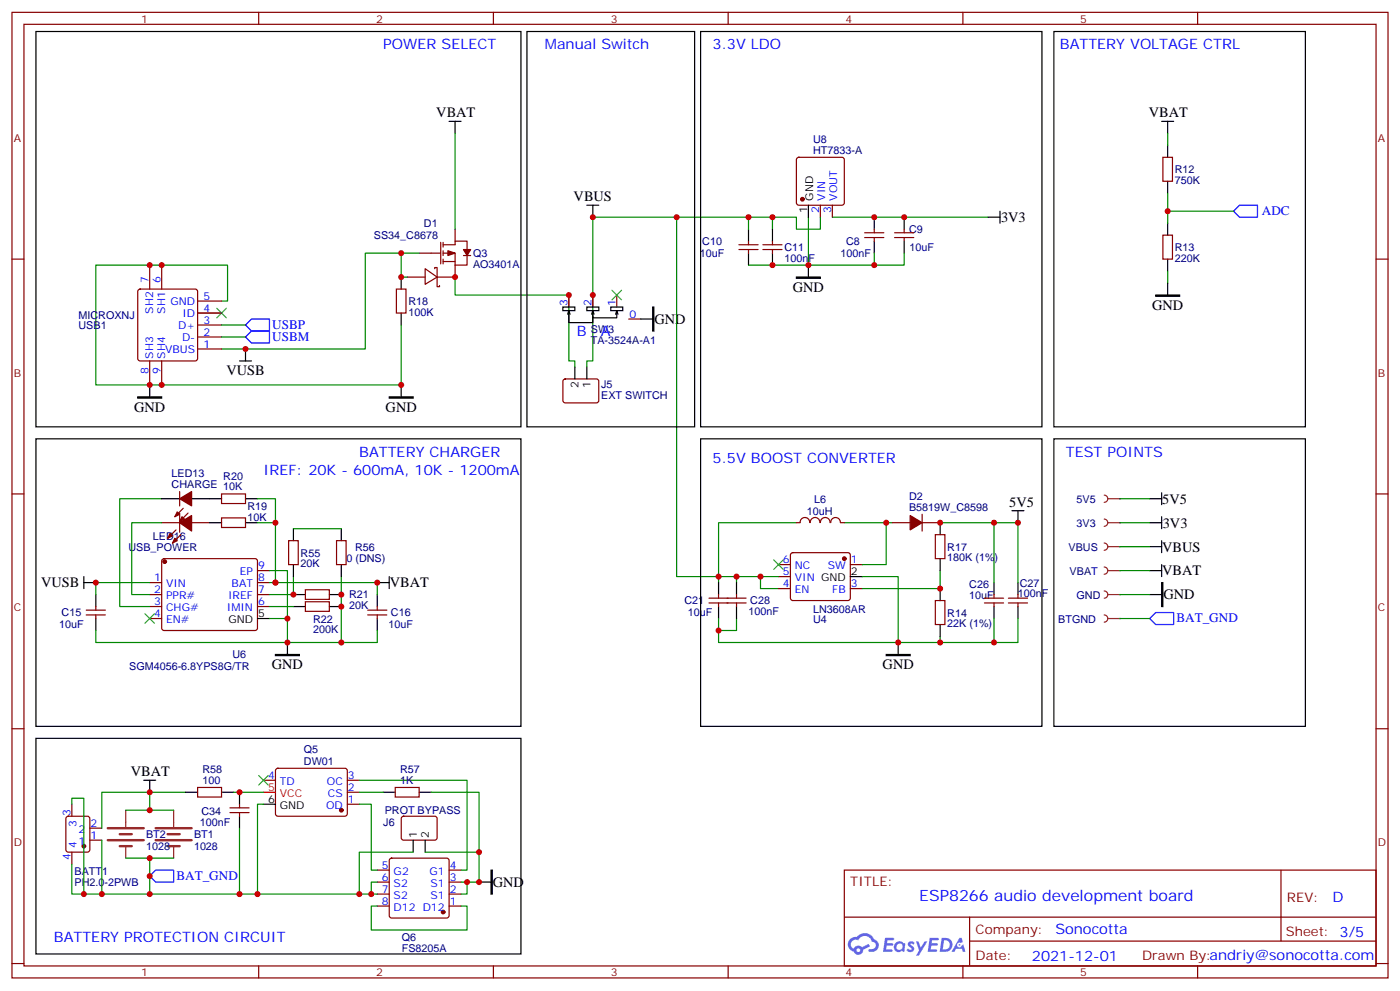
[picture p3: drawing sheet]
<svg xmlns="http://www.w3.org/2000/svg" width="412mm" height="292mm" viewBox="0 0 412 292" stroke-linecap="round" stroke-linejoin="round" font-family="sans-serif">
<g fill="none" stroke="#870000" stroke-width=".35">
<path d="M3.5 3.6h405.4v284.4h-405.4zM7.1 7.2h398.2v277.2h-398.2zM76.2 3.6v3.6M145.3 3.6v3.6M214.5 3.6v3.6M283.6 3.6v3.6M352.8 3.6v3.6M3.5 76.3h3.6M405.3 76.3h3.6M3.5 145.5h3.6M405.3 145.5h3.6M3.5 214.6h3.6"/>
<path d="M405.3 214.6h3.6M248.7 256.2h156.6v28.2h-156.6zM377.3 256.2v20.9M248.7 270.1h156.5M285.6 277.1h119.6M285.6 270.1v14.1M3.5 283.7h3.6M76.2 284.4v3.6M145.3 284.4v3.6M214.5 284.4v3.6M283.6 284.4v3.6M352.8 284.4v3.6"/>
<path d="M405.3 283.7h3.6"/>
</g>
<g fill="#5487ff">
<path d="M267.7 277.4a1.22 1.22 0 0 1 1.7 .3l-.4 .5a.47 .47 0 0 0-.3-.4 .47 .47 0 0 0-.5 .2l.1 .3a1.14 1.14 0 0 1 .8 1.7 1.14 1.14 0 0 1-1.9 0l-.2-.2 .5-.5 .7 .4a.29 .29 0 0 0 .3-.3 .29 .29 0 0 0-.2-.3 1.04 1.04 0 0 1-.6-1.7z"/>
<path d="M260.7 276.2h2.4l.3 .1-.2 .5-1.8 .1-.1 .9h1.5l.3 .3-.3 .4h-1.6l-.2 1.1h1.7l.2 .3-.2 .4h-2.6z"/>
<path d="M273.8 276.2h2.4l.3 .1-.1 .5-1.8 .1-.2 .9h1.6l.3 .3-.4 .4h-1.6l-.1 1.1h1.7l.2 .3-.2 .4h-2.6z"/>
<path d="M282.6 276.2h.7l.3 1.2-.6 .3a.69 .69 0 0 0-1 .3 .69 .69 0 0 0 .4 1 .69 .69 0 0 0 .9-.7l.5-.2 .6 2.2h-.8l-.2-.9h-1.8l-.5 .9h-.8z"/>
<path d="M269.8 277.2h.8l.6 1.9 1.1-1.9h.9l-2.6 4.2h-.8l.9-1.5z"/>
<path d="M277.4 276.2l-.6 4.1h1.3a2.11 2.11 0 0 0 2.5-2.1 2.11 2.11 0 0 0-2.5-2zM278.1 276.9a1.39 1.39 0 0 1 1.7 1.4 1.39 1.39 0 0 1-1.8 1.3h-.3z"/>
<path d="M263.7 277.8a1.54 1.54 0 0 0-.1 2.1 1.54 1.54 0 0 0 2.2 .2l.6 .2 .3-2.3-.2-.2-.4-.1a1.49 1.49 0 0 0-2.4 .1zM264 278.8a.94 .94 0 0 1 1.8 0 .94 .94 0 0 1-1.8 0z"/>
<path d="M250.4 276.5a2.18 2.18 0 0 0 1.1 3.7 1.44 1.44 0 0 0 1.6 1 1.44 1.44 0 0 0 1.2-1.5l2-1-.5-.8-1.9 1a1.47 1.47 0 0 0-2.4 .5 1.39 1.39 0 0 1-.7-2 1.39 1.39 0 0 1 2-.5 2.12 2.12 0 0 1 2.2-1.3 2.12 2.12 0 0 1 1.9 1.7 1.14 1.14 0 0 1 1.1 1.4 1.14 1.14 0 0 1-1.7 .8 .43 .43 0 0 0-.5 .3 .43 .43 0 0 0 .4 .5 1.98 1.98 0 0 0 2.5-1.2 1.98 1.98 0 0 0-1.2-2.5 3.1 3.1 0 0 0-5.3-.7l-.9 .1zM252.3 279.8a.55 .55 0 0 1 1.1 0 .55 .55 0 0 1-1.1 0z"/>
<circle cx="282.6" cy="278.3" r=".26"/>
</g>
<g fill="none" stroke="#000" stroke-width=".35">
<path d="M10.6 9.3h142.9v116.4h-142.9zM155.2 9.3h49.4v116.4h-49.4zM206.4 9.3h100.5v116.4h-100.5zM310.4 9.3h74.1v116.4h-74.1zM132.3 35.7h3.5M134.1 35.7v3.6M342.2 35.7h3.5M344 35.7v3.6M344 42.8v3.5M344 53.4v3.5M172.9 60.4h3.5M174.6 60.4v3.6"/>
<path d="M220.5 67.5v3.5M220.5 74.5v3.6M227.5 67.5v3.5M227.5 74.5v3.6M238.1 60.4v3.6M238.1 78.1v3.5M257.5 64v3.5M257.5 71v3.5M266.3 64v3.5M266.3 71v3.5M291 64h3.6M294.6 62.2v3.5"/>
<path d="M344 65.7v3.6M344 76.3v3.5M118.2 81.6v3.5M118.2 92.2v3.5M165.8 90.4h3.5v1.1h-3.5zM167.6 91.5v3.5h7v-1.8M167.6 91.5l-.4 1M167.6 91.5l.3 1M172.9 90.4h3.5v1.1h-3.5zM174.6 91.5v2.1h7.1v-2.1M174.6 91.5l-.3 1M174.6 91.5l.4 1"/>
<path d="M179.9 90.4h3.5v1.1h-3.5zM181.7 91.5l-.4 1M181.7 91.5l.3 1M188.7 93.9h3.6M344 83.4v3.5M44.1 113.3v3.6M70.6 106.3h3.5M72.3 102.8v3.5M118.2 113.3v3.6M169.3 108.1v3.5M172.9 108.1v3.5M10.6 129.2h142.9v84.7h-142.9z"/>
<path d="M206.4 129.2h100.5v84.7h-100.5zM310.4 129.2h74.1v84.7h-74.1zM47.6 146.9h5.3M56.4 146.9h8.9M61.7 153.9h3.6M72.3 146.9h3.5M72.3 153.9h3.5M86.4 155.7v3.5M100.5 155.7v3.5M276.9 153.9v3.5M298.1 150.4h3.5M299.9 150.4v3.5"/>
<path d="M24.7 171.6h3.5M24.7 169.8v3.5M28.2 175.1v3.5M86.4 175.1h3.6M86.4 178.6h3.6M86.4 166.3v3.5M97 175.1h3.5M97 178.6h3.5M100.5 166.3v3.5M111.1 171.6h3.6M111.1 175.1v3.5M114.7 169.8v3.5"/>
<path d="M211.7 171.6v3.5M211.7 178.6v3.5M217 171.6v3.5M217 178.6v3.5M250.5 169.8h3.5M276.9 164.5v3.5M276.9 173.3v3.5M292.8 171.6v3.5M292.8 178.6v3.5M299.9 171.6v3.5M299.9 178.6v3.5M28.2 182.1v3.6"/>
<path d="M75.8 182.1h3.6M84.7 189.2v3.5M111.1 182.1v3.6M264.6 189.2v3.5M276.9 183.9v3.5M10.6 217.4h142.9v63.5h-142.9zM42.3 229.8h3.6M44.1 229.8v3.5M54.7 233.3h3.5M65.3 233.3h3.5M70.6 233.3v3.5M77.6 236.8h3.5"/>
<path d="M112.9 233.3h3.5M123.5 233.3h3.5M70.6 240.3v3.6M121.7 247.4v3.5M125.2 247.4v3.5M141.1 259.8h3.5"/>
</g>
<g fill="#870000" stroke="#870000" stroke-width=".35">
<path d="M131.9 73.8l2.2 .7-2.2 .7z"/>
<path d="M136.5 73.5h2.1l-1 1.7z"/>
<path d="M50.1 157.1l.7 .7-1.4 .7z"/>
<path d="M51.5 158.5l.7 .7-1.4 .7z"/>
<path d="M52.9 153.9l3.5-2.1v4.6z"/>
<path d="M268.1 151.8l3.5 2.1-3.5 2.1z"/>
<path d="M52.9 146.9l3.5-2.2v4.3z"/>
<path d="M52.2 150.7l.7 .7-1.4 .8z"/>
<path d="M53.6 152.2l.7 .7-1.4 .7z"/>
<circle cx="48.5" cy="165.4" r=".53"/>
<circle cx="236.4" cy="58.7" r=".53"/>
<circle cx="248.7" cy="164.5" r=".53"/>
<circle cx="100.5" cy="238.6" r=".53"/>
<circle cx="130.5" cy="268.6" r=".53"/>
<circle cx="24.7" cy="249.2" r=".53"/>
</g>
<g fill="none" stroke="#870000" stroke-width=".35">
<path d="M234.8 46.5l.5-.2h12.7l.5 .2 .2 .5v12.7l-.2 .5-.5 .2h-12.7l-.5-.2-.2-.5v-12.7zM342.5 46.3h2.9v7.1h-2.9zM44.1 78.1v7M47.6 78.1v7M123.5 74.5h6.3M125.2 79.1l3.6 2.5-3.6 2.1zM128.1 79.1v-.3h.7v2.8M129.8 71.4v6.3M130.5 72.1h3.6v-1.1h3.5v2.5M130.5 74.5h3.6v3.6M130.5 77h3.6M130.5 71.4v1.4"/>
<path d="M130.5 73.8v1.4M130.5 76.3v1.4M134.1 67.5v3.5M134.1 78.1v3.5h-5.3M136.5 75.2h2.1M137.6 75.2v2.9h-3.5M217.7 72.1h5.6M217.7 73.5h5.6M220.5 71v1.1M220.5 73.5v1M224.7 72.1h5.7M224.7 73.5h5.7"/>
<path d="M227.5 71v1.1M227.5 73.5v1M241.7 60.4v3.6M245.2 60.4v3.6M254.7 70h5.6M254.7 68.5h5.6M257.5 67.5v1M257.5 70v1M263.5 70h5.7M263.5 68.5h5.7M266.3 67.5v1M266.3 70v1"/>
<path d="M342.5 69.3h2.9v7h-2.9zM40.8 85.3l.5-.2h16.2l.5 .2 .2 .5v19.8l-.2 .5-.5 .2h-16.2l-.5-.2-.2-.5v-19.8zM58.2 88.7h7.1M58.2 92.2h7.1M58.2 95.7h7.1M58.2 99.2h7.1M116.8 85.1h2.8v7.1h-2.8zM119.9 81.6h5.3M128.8 81.6v2.8h.7v-.3M167.6 86.9v3.5M174.6 86.9v3.5M181.7 86.9v3.5"/>
<path d="M185.2 93.9h3.5M44.1 106.3v7M47.6 106.3v7M58.2 102.8h7.1M166 111.8l.5-.2h9.5l.4 .7-.1 5.9-.6 .4h-9.5l-.4-.7v-5.6zM47.6 153.9h5.3M51.9 156l-2.5 2.5M52.9 144.7v4.3M52.9 151.1v5.6M53.3 157.4l-2.5 2.5M54 149.7l-2.5 2.5M55.4 151.1l-2.5 2.5"/>
<path d="M56.4 153.9h5.3M65.3 145.5h7v2.8h-7zM65.3 152.5h7v2.8h-7zM85 159.2h2.8v7.1h-2.8zM99.1 159.2h2.9v7.1h-2.9zM234.6 153.9h1.1M235.7 153.9a1.41 1.41 0 0 1 1.4-1.5 1.41 1.41 0 0 1 1.4 1.5M238.7 153.9a1.41 1.41 0 0 1 1.4-1.5 1.41 1.41 0 0 1 1.4 1.5M241.7 153.9a1.41 1.41 0 0 1 1.4-1.5 1.41 1.41 0 0 1 1.4 1.5M244.7 153.9a1.41 1.41 0 0 1 1.4-1.5 1.41 1.41 0 0 1 1.4 1.5M247.6 153.9h1.1M262.8 153.9h5.3"/>
<path d="M271.6 151.4v5M271.6 153.9h5.3M275.5 157.4h2.8v7.1h-2.8zM25.4 179.7h5.6M28.2 178.6v1.1M44.1 171.6h3.5M44.1 175.1h3.5M44.1 178.6h3.5M47.9 164.7l.4-.2h26.8l.5 .2 .2 .5v20l-.7 .5-27-.1-.5-.6v-19.8zM75.8 171.6h3.6M75.8 175.1h3.6M75.8 178.6h3.6"/>
<path d="M75.8 168h3.6M90 173.7h7v2.8h-7zM90 177.2h7v2.8h-7zM108.3 179.7h5.6M111.1 178.6v1.1M208.8 177.6h11M208.8 176.1h11M211.7 175.1v1M211.7 177.6v1M217 175.1v1M217 177.6v1M229.3 166.3h3.5"/>
<path d="M229.3 173.3h3.5M229.3 169.8h3.5M233.1 162.9l.4-.2h16.3l.5 .2 .2 .5v12.7l-.3 .5-.4 .2h-16.3l-.5-.2-.2-.5v-12.7zM250.5 166.3h3.5M250.5 173.3h3.5M275.5 176.8h2.8v7.1h-2.8zM290 177.6h5.6M290 176.1h5.6M292.8 175.1v1M292.8 177.6v1M297 177.6h5.7M297 176.1h5.7"/>
<path d="M299.9 175.1v1M299.9 177.6v1M25.4 181.1h5.6M28.2 181.1v1M44.1 182.1h3.5M108.3 181.1h5.6M111.1 181.1v1M21.2 236.8v3.5M58.2 231.9h7.1v2.8h-7.1zM67.7 239.3h5.7M67.7 237.9h5.7M70.6 236.8v1.1"/>
<path d="M70.6 239.3v1M77.6 229.8h3.5M81.4 226.4l.4-.2 20.1 .1 .4 .6-.1 13-.6 .4h-20l-.5-.7v-12.7zM102.3 236.8h3.5M102.3 233.3h3.5M102.3 229.8h3.5M116.4 231.9h7.1v2.8h-7.1zM19.6 240.6l.5-.3h5.7l.6 .5 .1 9.4-.5 .7h-5.9l-.6-.4-.1-9.4zM21.2 250.9v3.6M26.5 247.4h3.5M26.5 243.9h3.5M111.1 259.8h3.6"/>
<path d="M111.1 256.2h3.6M114.9 252.9l.5-.2h16.2l.5 .2 .2 .5v16.2l-.2 .5-.5 .2h-16.2l-.5-.2-.2-.5v-16.2zM118.4 240.6l.5-.3 9.4 .1 .5 .7-.1 5.9-.6 .4-9.5-.1-.4-.6v-5.6zM132.3 259.8h3.5M132.3 256.2h3.5M111.1 266.8h3.6M111.1 263.3h3.6M132.3 266.8h3.5M132.3 263.3h3.5"/>
</g>
<g fill="none" stroke="#008700" stroke-width=".35">
<path d="M134.1 39.3v28.2M344 39.3v3.5M344 56.9v8.8M118.2 74.5v7.1h1.7M123.5 74.5h-15.9v28.3h-42.3M199.3 64v105.8h30M220.5 64v3.5M220.5 78.1h17.6M227.5 67.5v-3.5h-52.9v42.3h-1.7v1.8M227.5 64h7.1v3.5h7.1v-3.5M238.1 64v14.1M245.2 64h45.8"/>
<path d="M257.5 74.5v3.6h-19.4M266.3 74.5v3.6h-8.8M344 79.8v3.6M58.2 92.2h7.1M65.3 88.7h1.7v-10.6h-38.8v35.2h90v-17.6M65.3 99.2h7M65.3 95.7h7M134.1 81.6v5.3h33.5v19.4h1.7v1.8M47.6 153.9h-8.8v21.2h5.3M47.6 146.9h-12.3v31.7h8.8M75.8 153.9h5.3v17.7M75.8 146.9h5.3v7"/>
<path d="M86.4 155.7h14.1M234.6 153.9h-22.9v17.7M248.7 153.9h12.4v12.4h-7.1M261.1 153.9h1.7M276.9 153.9h15.9v17.7M292.8 153.9h7.1v17.7M44.1 171.6h-15.9v3.5M79.4 168h5.3v14.1M79.4 171.6h31.7v3.5M79.4 178.6h7M86.4 169.8v5.3h-7M100.5 169.8v19.4"/>
<path d="M217 169.8v1.8M224 169.8v3.5h5.3M254 169.8h10.6v19.4M276.9 168v5.3h-22.9M28.2 185.7v3.5h82.9v-3.5M79.4 182.1h5.3v7.1M211.7 182.1v7.1h81.1v-7.1M217 182.1v3.6h-5.3M276.9 187.4v1.8M299.9 182.1v7.1h-7.1M21.2 236.8v-1.7h3.5v28.2M37 238.6h14.2"/>
<path d="M44.1 233.3h-14.1v10.6M54.7 233.3h-10.6v5.3M68.8 233.3h8.8M77.6 236.8h-1.8v26.5M105.8 236.8h3.6v19.4h1.7M105.8 229.8h31.8v26.4h-1.8M105.8 233.3h7.1M127 233.3h14.1v26.5h-3.5M21.2 254.5v8.8h22.9M30 247.4v15.9M37 252.7h14.2M44.1 252.7v10.6h65.3"/>
<path d="M70.6 243.9v19.4M111.1 259.8h-1.7v3.5h1.7M121.7 250.9h-15.9v12.4M125.2 250.9h15.9M135.8 259.8h1.8v3.5h-1.8M111.1 266.8h-1.7v7.1h28.2v-7.1h-1.8"/>
</g>
<path d="M63.9 90.8l2.8 2.8M66.7 90.8l-2.8 2.8M180.3 85.5l2.8 2.8M183.1 85.5l-2.8 2.8M227.9 164.9l2.8 2.8M230.7 164.9l-2.8 2.8M42.7 180.7l2.8 2.9M45.5 180.7l-2.8 2.9M76.2 228.4l2.8 2.8M79 228.4l-2.8 2.8" fill="none" stroke="#3c3" stroke-width=".35"/>
<path d="M363.4 62.2l1.7-1.8h5.3v3.6h-5.3zM72.3 99.2l1.8-1.7h5.3v3.5h-5.3zM72.3 95.7l1.8-1.8h5.3v3.6h-5.3zM45.9 256.2h5.3v3.6h-5.3l-1.8-1.8z" fill="none" stroke="#00f" stroke-width=".35"/>
<path d="M192.3 90.4h.3v7.1h-.3zM234.6 81.6h7.1v.4h-7.1zM340.4 86.9h7.1v.3h-7.1zM40.6 116.9h7v.3h-7zM114.7 116.9h7v.3h-7zM81.1 192.7h7.1v.4h-7.1zM261.1 192.7h7v.4h-7zM144.6 256.2h.4v7.1h-.4z" fill="#000" stroke="#000" stroke-width=".35"/>
<path d="M31.7 243.9h10.6M31.7 247.4h10.6M35.3 245.6h3.5M35.3 249.2h3.5M45.9 243.9h10.5M45.9 247.4h10.5M49.4 245.6h3.5M49.4 249.2h3.5" fill="none" stroke="#8c2424" stroke-width=".71"/>
<path d="M325.3 145.8a1.06 1.06 0 0 1 1 1.1 1.06 1.06 0 0 1-1 1M326.3 146.9h3.5M37 238.6v4.9M51.2 238.6v4.9M37 249.2v3.5M51.2 249.2v3.5" fill="none" stroke="#8c2424" stroke-width=".35"/>
<path d="M77.6 233.3h3.5" fill="none" stroke="#f00" stroke-width=".35"/>
<circle cx="329.8" cy="146.9" r=".18" fill="#8c2424"/>
<path d="M325.3 152.9a1.06 1.06 0 0 1 1 1 1.06 1.06 0 0 1-1 1.1M326.3 153.9h3.5" fill="none" stroke="#8c2424" stroke-width=".35"/>
<circle cx="329.8" cy="153.9" r=".18" fill="#8c2424"/>
<path d="M325.3 159.9a1.06 1.06 0 0 1 1 1.1 1.06 1.06 0 0 1-1 1M326.3 161h3.5" fill="none" stroke="#8c2424" stroke-width=".35"/>
<circle cx="329.8" cy="161" r=".18" fill="#8c2424"/>
<path d="M325.3 167a1.06 1.06 0 0 1 1 1 1.06 1.06 0 0 1-1 1.1M326.3 168h3.5" fill="none" stroke="#8c2424" stroke-width=".35"/>
<circle cx="329.8" cy="168" r=".18" fill="#8c2424"/>
<path d="M338.7 146.9h3.5M338.7 153.9h3.5M342.2 145.1v3.5M342.2 152.2v3.5M342.2 159.2v3.5M338.7 161h3.5M338.7 168h3.5M338.7 175.1h3.5M342.2 166.3v3.5" fill="none" stroke="#000" stroke-width=".35"/>
<path d="M342.2 171.6h.3v7h-.3z" fill="#000" stroke="#000" stroke-width=".35"/>
<path d="M338.7 182.1l1.7-1.7h5.3v3.5h-5.3z" fill="none" stroke="#00f" stroke-width=".35"/>
<path d="M325.3 174a1.06 1.06 0 0 1 1 1.1 1.06 1.06 0 0 1-1 1M326.3 175.1h3.5" fill="none" stroke="#8c2424" stroke-width=".35"/>
<circle cx="329.8" cy="175.1" r=".18" fill="#8c2424"/>
<path d="M325.3 181.1a1.06 1.06 0 0 1 1 1 1.06 1.06 0 0 1-1 1.1M326.3 182.1h3.5" fill="none" stroke="#8c2424" stroke-width=".35"/>
<circle cx="329.8" cy="182.1" r=".18" fill="#8c2424"/>
<path d="M344 62.2h19.4M329.8 153.9h8.9M329.8 146.9h8.9M329.8 175.1h8.9M329.8 168h8.9M329.8 161h8.9M329.8 182.1h8.9" fill="none" stroke="#008700" stroke-width=".35"/>
<g fill="#c00">
<circle cx="118.2" cy="74.5" r=".88"/>
<circle cx="118.2" cy="81.6" r=".88"/>
<circle cx="134.1" cy="81.6" r=".88"/>
<circle cx="100.5" cy="178.6" r=".88"/>
<circle cx="84.7" cy="182.1" r=".88"/>
<circle cx="28.2" cy="171.6" r=".88"/>
<circle cx="111.1" cy="171.6" r=".88"/>
<circle cx="44.1" cy="113.3" r=".88"/>
<circle cx="47.6" cy="78.1" r=".88"/>
<circle cx="44.1" cy="78.1" r=".88"/>
<circle cx="220.5" cy="64" r=".88"/>
<circle cx="257.5" cy="64" r=".88"/>
<circle cx="266.3" cy="64" r=".88"/>
<circle cx="227.5" cy="64" r=".88"/>
<circle cx="227.5" cy="78.1" r=".88"/>
<circle cx="238.1" cy="78.1" r=".88"/>
<circle cx="257.5" cy="78.1" r=".88"/>
<circle cx="118.2" cy="113.3" r=".88"/>
<circle cx="47.6" cy="113.3" r=".88"/>
<circle cx="72.3" cy="102.8" r=".88"/>
<circle cx="174.6" cy="64" r=".88"/>
<circle cx="211.7" cy="185.7" r=".88"/>
<circle cx="217" cy="169.8" r=".88"/>
<circle cx="276.9" cy="153.9" r=".88"/>
<circle cx="261.1" cy="153.9" r=".88"/>
<circle cx="211.7" cy="169.8" r=".88"/>
<circle cx="224" cy="169.8" r=".88"/>
<circle cx="199.3" cy="64" r=".88"/>
<circle cx="276.9" cy="189.2" r=".88"/>
<circle cx="264.6" cy="189.2" r=".88"/>
<circle cx="84.7" cy="189.2" r=".88"/>
<circle cx="100.5" cy="189.2" r=".88"/>
<circle cx="276.9" cy="173.3" r=".88"/>
<circle cx="344" cy="62.2" r=".88"/>
<circle cx="44.1" cy="238.6" r=".88"/>
<circle cx="44.1" cy="252.7" r=".88"/>
<circle cx="167.6" cy="86.9" r=".88"/>
<circle cx="174.6" cy="86.9" r=".88"/>
<circle cx="81.1" cy="171.6" r=".88"/>
<circle cx="81.1" cy="153.9" r=".88"/>
<circle cx="86.4" cy="175.1" r=".88"/>
<circle cx="100.5" cy="175.1" r=".88"/>
<circle cx="137.6" cy="259.8" r=".88"/>
<circle cx="141.1" cy="259.8" r=".88"/>
<circle cx="44.1" cy="233.3" r=".88"/>
<circle cx="109.4" cy="263.3" r=".88"/>
<circle cx="75.8" cy="263.3" r=".88"/>
<circle cx="70.6" cy="233.3" r=".88"/>
<circle cx="70.6" cy="263.3" r=".88"/>
<circle cx="44.1" cy="263.3" r=".88"/>
<circle cx="30" cy="263.3" r=".88"/>
<circle cx="24.7" cy="263.3" r=".88"/>
<circle cx="299.9" cy="153.9" r=".88"/>
<circle cx="292.8" cy="153.9" r=".88"/>
<circle cx="292.8" cy="189.2" r=".88"/>
<circle cx="44.1" cy="258" r=".88"/>
<circle cx="105.8" cy="263.3" r=".88"/>
<circle cx="141.1" cy="250.9" r=".88"/>
</g>
<text font-size="4.6" fill="#00f" x="270.8" y="265.3">ESP8266 audio development board</text>
<g font-size="4.2" fill="#00f">
<text x="112.9" y="14.6">POWER SELECT</text>
<text x="160.5" y="14.6">Manual Switch</text>
<text x="209.9" y="14.6">3.3V LDO</text>
<text x="312.2" y="14.6">BATTERY VOLTAGE CTRL</text>
<text x="170" y="99">B</text>
<text x="177" y="99.1">A</text>
<text x="105.8" y="134.5">BATTERY CHARGER</text>
<text x="209.9" y="136.3">5.5V BOOST CONVERTER</text>
<text x="314" y="134.5">TEST POINTS</text>
<text x="77.6" y="139.8">IREF: 20K - 600mA, 10K - 1200mA</text>
<text x="392.5" y="265.5">D</text>
<text x="310.9" y="275">Sonocotta</text>
<text x="15.9" y="277.4">BATTERY PROTECTION CIRCUIT</text>
<text x="304" y="282.9">2021-12-01</text>
</g>
<g font-size="4.2">
<text x="128.5" y="34.5">VBAT</text>
<text x="338.4" y="34.4">VBAT</text>
<text x="169" y="59.3">VBUS</text>
<text x="294.9" y="65.4">3V3</text>
<text x="233.5" y="85.9">GND</text>
<text x="192.8" y="95.3">GND</text>
<text x="339.4" y="91.2">GND</text>
<text x="66.7" y="110.4">VUSB</text>
<text x="39.5" y="121.2">GND</text>
<text x="113.6" y="121.2">GND</text>
<text x="297.3" y="149.3">5V5</text>
<text x="342.4" y="148.3">5V5</text>
<text x="342.5" y="155.4">3V3</text>
<text x="342.4" y="162.5">VBUS</text>
<text x="12.1" y="173">VUSB</text>
<text x="114.8" y="173">VBAT</text>
<text x="342.4" y="169.4">VBAT</text>
<text x="342.7" y="176.5">GND</text>
<text x="80.1" y="197">GND</text>
<text x="260" y="197">GND</text>
<text x="38.6" y="228.5">VBAT</text>
<text x="145.2" y="261.1">GND</text>
</g>
<g font-size="3.9" fill="#00f">
<text x="371.7" y="63.4">ADC</text>
<text x="80.2" y="100.4">USBM</text>
<text x="80.2" y="96.8">USBP</text>
<text x="346.5" y="183.3">BAT_GND</text>
<text x="52" y="259.1">BAT_GND</text>
</g>
<g font-size="3.9" fill="#800">
<text x="250.5" y="260.8">TITLE:</text>
<text x="379.1" y="265.5">REV:</text>
<text x="287.4" y="275">Company:</text>
<text x="378.7" y="275.6">Sheet: 3/5</text>
<text x="287.4" y="282.7">Date:</text>
<text x="336.4" y="282.8">Drawn By:andriy@sonocotta.com</text>
</g>
<g font-size="3.2" fill="#800">
<text x="41.6" y="6.6">1</text>
<text x="110.8" y="6.6">2</text>
<text x="179.9" y="6.6">3</text>
<text x="249.1" y="6.6">4</text>
<text x="318.2" y="6.6">5</text>
<text x="4.1" y="41.7">A</text>
<text x="405.9" y="41.7">A</text>
<text x="4.1" y="110.9">B</text>
<text x="405.9" y="110.9">B</text>
<text x="4.1" y="180">C</text>
<text x="405.9" y="180">C</text>
<text x="4.1" y="249.2">D</text>
<text x="405.9" y="249.2">D</text>
<text x="41.6" y="287.4">1</text>
<text x="110.8" y="287.4">2</text>
<text x="179.9" y="287.4">3</text>
<text x="249.1" y="287.4">4</text>
<text x="318.2" y="287.4">5</text>
</g>
<g font-size="3.2" fill="#000080">
<text x="239.5" y="45.3">HT7833-A</text>
<text x="239.5" y="42.1">U8</text>
<text x="346.1" y="51">R12</text>
<text x="346.1" y="54.3">750K</text>
<text x="110.2" y="70.3">SS34_C8678</text>
<text x="124.9" y="66.9">D1</text>
<text x="267.8" y="68.6">C9</text>
<text x="139.3" y="75.7">Q3</text>
<text x="206.1" y="75.7">10uF</text>
<text x="206.9" y="72.2">C10</text>
<text x="231.1" y="77.1">100nF</text>
<text x="231.1" y="73.9">C11</text>
<text x="247.6" y="75.7">100nF</text>
<text x="249.2" y="72.2">C8</text>
<text x="267.9" y="73.9">10uF</text>
<text x="346.1" y="77.2">220K</text>
<text x="346.1" y="73.9">R13</text>
<text x="139.3" y="78.9">AO3401A</text>
<text x="120.3" y="89.8">R18</text>
<text x="23.1" y="94.1">MICROXNJ</text>
<text x="120.3" y="93">100K</text>
<text x="23.1" y="97">USB1</text>
<text x="174.1" y="101.4">TA-3524A-A1</text>
<text x="174.1" y="98.2">SW3</text>
<text x="177.1" y="117.4">EXT SWITCH</text>
<text x="177.1" y="114.2">J5</text>
<text x="50.6" y="143.7">CHARGE 10K</text>
<text x="50.6" y="140.4">LED13</text>
<text x="65.8" y="141.2">R20</text>
<text x="239.8" y="148.1">L6</text>
<text x="267.8" y="147.2">D2</text>
<text x="317.1" y="148">5V5</text>
<text x="72.9" y="153.3">10K</text>
<text x="72.9" y="150.2">R19</text>
<text x="237.7" y="151.6">10uH</text>
<text x="267.8" y="150.4">B5819W_C8598</text>
<text x="317.1" y="155.1">3V3</text>
<text x="45.1" y="158.9">LED16</text>
<text x="37.9" y="162.1">USB_POWER</text>
<text x="88.5" y="167.1">20K</text>
<text x="88.5" y="163.9">R55</text>
<text x="102" y="165.6">0 (DNS)</text>
<text x="104.6" y="162.1">R56</text>
<text x="279" y="165.3">180K (1%)</text>
<text x="279.1" y="162.1">R17</text>
<text x="314.8" y="162.2">VBUS</text>
<text x="285.5" y="173.1">C26</text>
<text x="300.4" y="172.7">C27</text>
<text x="315.1" y="169.2">VBAT</text>
<text x="102.8" y="179.3">20K</text>
<text x="102.8" y="176.2">R21</text>
<text x="201.6" y="178">C21</text>
<text x="221" y="178">C28</text>
<text x="285.5" y="176.2">10uF</text>
<text x="299.9" y="175.9">100nF</text>
<text x="317.1" y="176.2">GND</text>
<text x="17.4" y="185">10uF</text>
<text x="18.1" y="181.5">C15</text>
<text x="92.2" y="183.3">R22</text>
<text x="114.4" y="185">10uF</text>
<text x="115.2" y="181.5">C16</text>
<text x="202.6" y="181.5">10uF</text>
<text x="220.5" y="181.2">100nF</text>
<text x="239.5" y="180.4">LN3608AR</text>
<text x="239.5" y="183.6">U4</text>
<text x="279" y="184.7">22K (1%)</text>
<text x="279" y="181.5">R14</text>
<text x="311.7" y="183.3">BTGND</text>
<text x="92.2" y="186.4">200K</text>
<text x="38.1" y="197.4">SGM4056-6.8YPS8G/TR</text>
<text x="68.4" y="193.9">U6</text>
<text x="89.5" y="221.9">Q5</text>
<text x="59.6" y="227.5">R58</text>
<text x="89.5" y="225.2">DW01</text>
<text x="117.8" y="227.6">R57</text>
<text x="59.6" y="230.8">100</text>
<text x="117.8" y="230.8">1K</text>
<text x="113.3" y="239.8">PROT BYPASS</text>
<text x="58.8" y="243.3">100nF</text>
<text x="59.3" y="240.1">C34</text>
<text x="112.9" y="243.3">J6</text>
<text x="43" y="250.2">1028</text>
<text x="43" y="246.8">BT2</text>
<text x="57.1" y="250.2">1028</text>
<text x="57.1" y="246.8">BT1</text>
<text x="22" y="257.8">BATT1</text>
<text x="22" y="260.9">PH2.0-2PWB</text>
<text x="118.4" y="280.3">FS8205A</text>
<text x="118.4" y="277">Q6</text>
</g>
<g font-size="3.2">
<text x="239.5" y="59.1" transform="rotate(-90 239.5 59.1)">GND</text>
<text x="237.8" y="62.6" transform="rotate(-90 237.8 62.6)">1</text>
<text x="170.4" y="114.3" transform="rotate(-90 170.4 114.3)">2</text>
<text x="173.9" y="114.3" transform="rotate(-90 173.9 114.3)">1</text>
<text x="250.6" y="169.4">2</text>
<text x="67.3" y="183.6">GND</text>
<text x="76" y="181.8">5</text>
<text x="78.9" y="236.5">6</text>
<text x="82.4" y="238.2">GND</text>
<text x="122.8" y="246.7" transform="rotate(-90 122.8 246.7)">1</text>
<text x="126.3" y="246.7" transform="rotate(-90 126.3 246.7)">2</text>
</g>
<g font-size="3.2" fill="#00f">
<text x="243.1" y="59.1" transform="rotate(-90 243.1 59.1)">VIN</text>
<text x="246.6" y="59.1" transform="rotate(-90 246.6 59.1)">VOUT</text>
<text x="241.3" y="62.6" transform="rotate(-90 241.3 62.6)">2</text>
<text x="244.8" y="62.6" transform="rotate(-90 244.8 62.6)">3</text>
<text x="43.7" y="83.4" transform="rotate(-90 43.7 83.4)">7</text>
<text x="47.3" y="83.4" transform="rotate(-90 47.3 83.4)">6</text>
<text x="50.2" y="89.7">GND</text>
<text x="60" y="88.3">5</text>
<text x="45.2" y="92.4" transform="rotate(-90 45.2 92.4)">SH2</text>
<text x="48.7" y="92.4" transform="rotate(-90 48.7 92.4)">SH1</text>
<text x="53.7" y="93.2">ID</text>
<text x="60" y="91.8">4</text>
<text x="60" y="95.4">3</text>
<text x="167.2" y="90.2" transform="rotate(-90 167.2 90.2)">3</text>
<text x="174.3" y="90.2" transform="rotate(-90 174.3 90.2)">2</text>
<text x="181.3" y="90.2" transform="rotate(-90 181.3 90.2)">1</text>
<text x="185.4" y="93.6">0</text>
<text x="52.5" y="96.8">D+</text>
<text x="53.6" y="100.3">D-</text>
<text x="60" y="98.9">2</text>
<text x="45.2" y="105.6" transform="rotate(-90 45.2 105.6)">SH3</text>
<text x="48.7" y="103.8">VBUS</text>
<text x="48.7" y="105.6" transform="rotate(-90 48.7 105.6)">SH4</text>
<text x="60" y="102.4">1</text>
<text x="43.7" y="110.1" transform="rotate(-90 43.7 110.1)">8</text>
<text x="47.3" y="110.1" transform="rotate(-90 47.3 110.1)">9</text>
<text x="76" y="167.7">9</text>
<text x="230.6" y="165.9">6</text>
<text x="234.1" y="167.7">NC</text>
<text x="243.9" y="167.7">SW</text>
<text x="250.6" y="165.9">1</text>
<text x="45.4" y="171.2">1</text>
<text x="48.9" y="173">VIN</text>
<text x="68.2" y="173">BAT</text>
<text x="70.6" y="169.4">EP</text>
<text x="76" y="171.2">8</text>
<text x="230.6" y="173">4</text>
<text x="230.6" y="169.4">5</text>
<text x="234.1" y="171.2">VIN GND</text>
<text x="250.6" y="173">3</text>
<text x="45.4" y="174.7">2</text>
<text x="45.4" y="178.3">3</text>
<text x="48.9" y="176.5">PPR#</text>
<text x="67.2" y="176.5">IREF</text>
<text x="76" y="178.3">6</text>
<text x="76" y="174.7">7</text>
<text x="234.1" y="174.7">EN</text>
<text x="245.2" y="174.7">FB</text>
<text x="45.4" y="181.8">4</text>
<text x="48.9" y="180">CHG#</text>
<text x="48.9" y="183.6">EN#</text>
<text x="66.8" y="180">IMIN</text>
<text x="78.9" y="229.4">4</text>
<text x="82.4" y="231.2">TD</text>
<text x="96.3" y="231.2">OC</text>
<text x="102.5" y="232.9">2</text>
<text x="102.5" y="229.4">3</text>
<text x="96.1" y="238.2">OD</text>
<text x="96.6" y="234.7">CS</text>
<text x="102.5" y="236.5">1</text>
<text x="20.8" y="240.2" transform="rotate(-90 20.8 240.2)">3</text>
<text x="22.6" y="243.7" transform="rotate(-90 22.6 243.7)">3</text>
<text x="23.1" y="245.3">2</text>
<text x="26.6" y="243.5">2</text>
<text x="22.6" y="249.6" transform="rotate(-90 22.6 249.6)">4</text>
<text x="23.1" y="248.8">1</text>
<text x="26.6" y="247.1">1</text>
<text x="20.8" y="253.1" transform="rotate(-90 20.8 253.1)">4</text>
<text x="112.5" y="255.9">5</text>
<text x="116" y="257.6">G2</text>
<text x="126.5" y="257.6">G1</text>
<text x="132.5" y="255.9">4</text>
<text x="112.5" y="259.4">6</text>
<text x="112.5" y="262.9">7</text>
<text x="116" y="261.2">S2</text>
<text x="126.8" y="261.2">S1</text>
<text x="132.5" y="262.9">2</text>
<text x="132.5" y="259.4">3</text>
<text x="112.5" y="266.5">8</text>
<text x="116" y="264.7">S2</text>
<text x="116" y="268.2">D12 D12</text>
<text x="126.8" y="264.7">S1</text>
<text x="132.5" y="266.5">1</text>
</g>
<g font-size="3.2" fill="#f00">
<text x="78.9" y="232.9">5</text>
<text x="82.4" y="234.7">VCC</text>
</g>
</svg>
